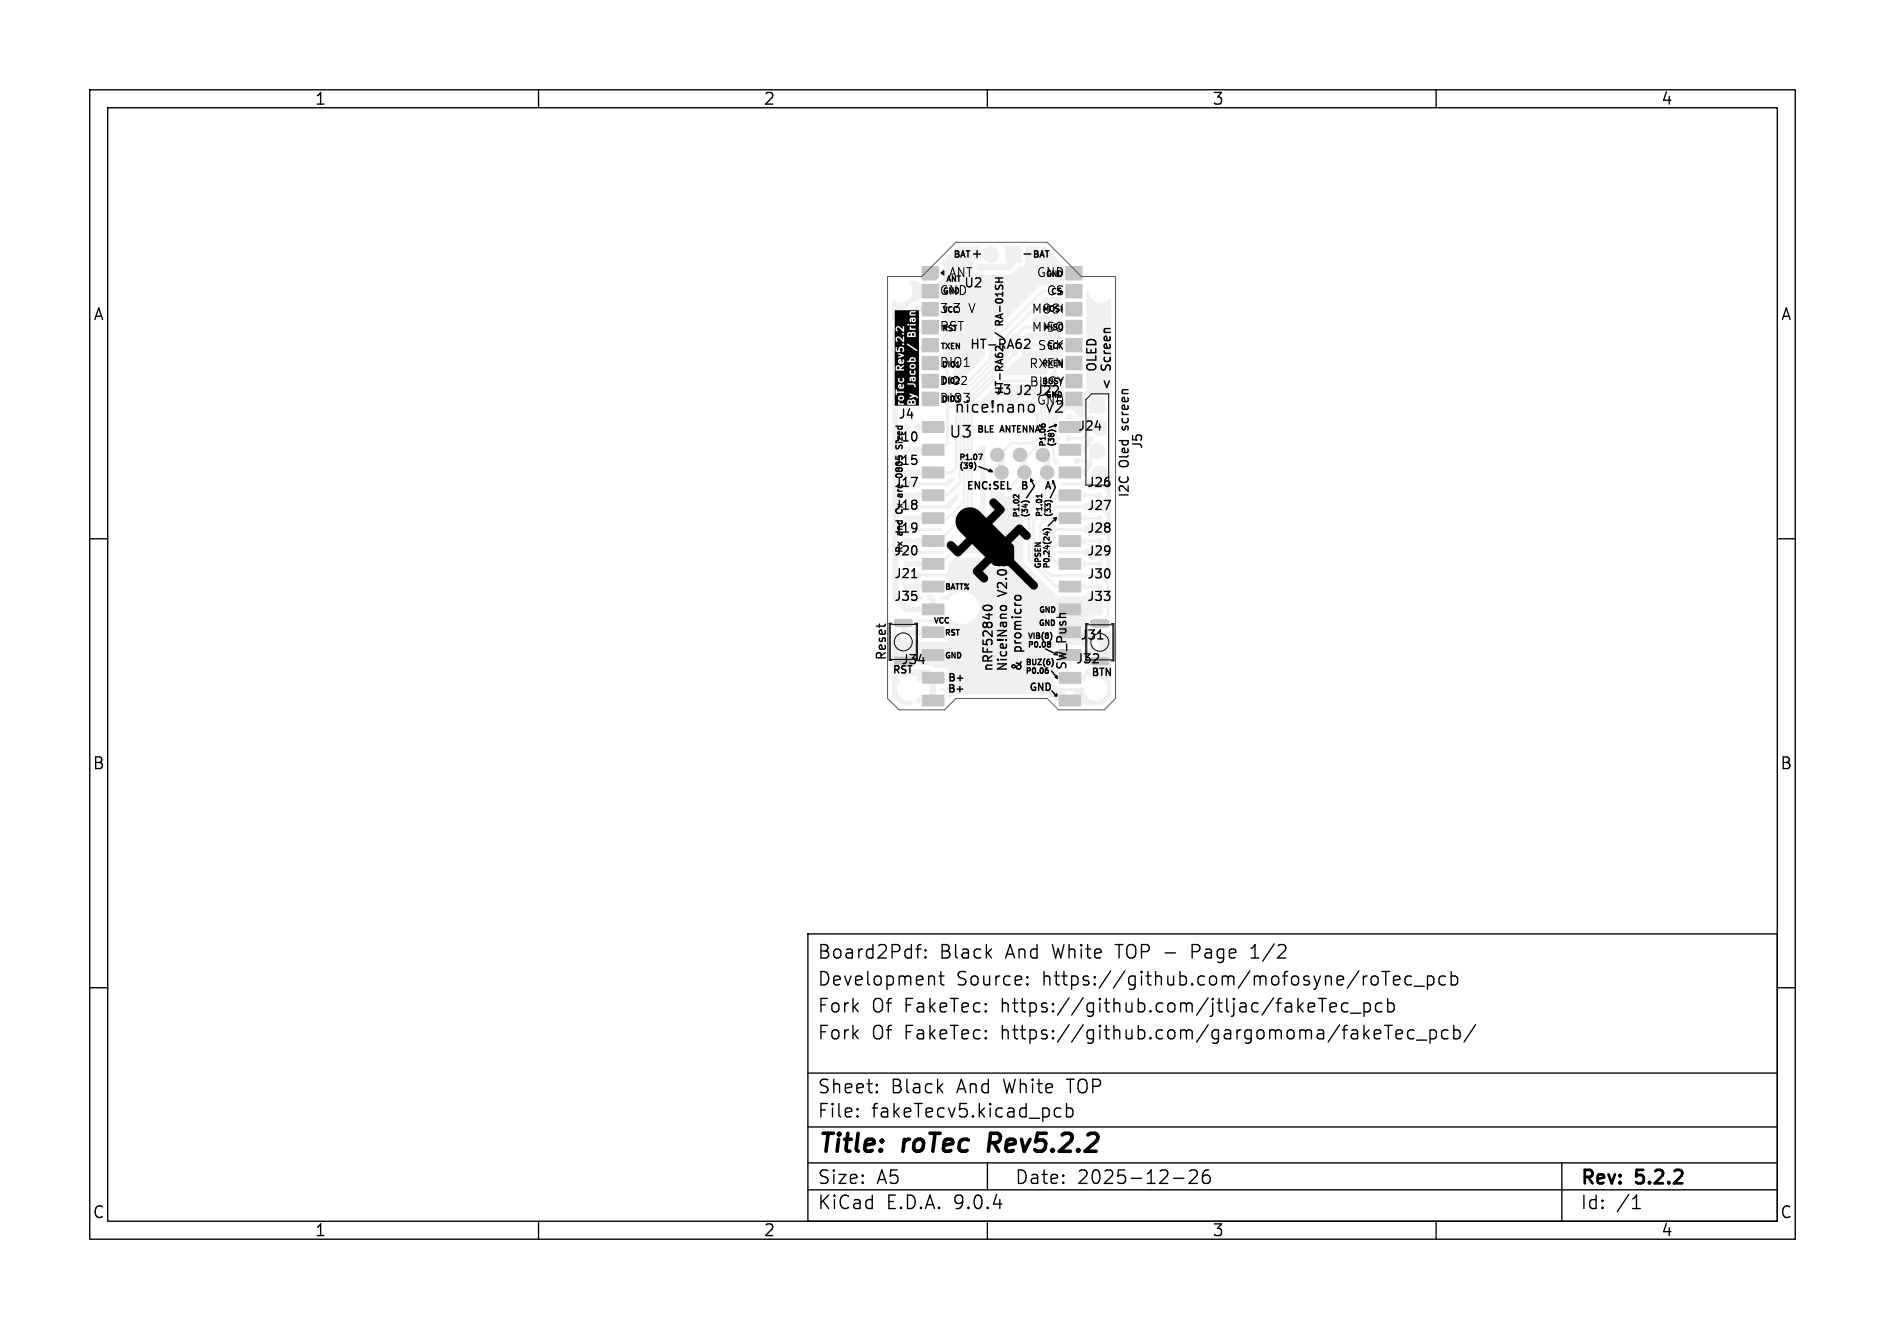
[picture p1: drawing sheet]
<svg xmlns="http://www.w3.org/2000/svg" width="210mm" height="148mm" viewBox="0 0 210 148" stroke-linecap="round" stroke-linejoin="round" font-family="sans-serif">
<g fill="none" stroke="#f0f0f0" stroke-width=".35">
<path d="M102.3 47.3v.5M102.3 49.9v.4M102.3 52.4v.4M102.3 54.9v.5M102.3 57.5v.4M120.8 49.9v.4M120.8 52.4v.4M120.8 54.9v.5M120.8 57.5v.4M102.3 77.8v.4M102.3 60v.5M102.3 62.6v.4"/>
<path d="M102.3 65.1v.4M102.3 67.6v.5M102.3 70.2v.4M102.3 75.3v.4M120.8 60v.5M120.8 62.6v.4M120.8 65.1v.4M120.8 67.6v.5M120.8 75.3v.4M120.8 77.8v.4"/>
</g>
<g fill="#f0f0f0" stroke="#f0f0f0" stroke-width=".11">
<path d="M120.3 77.9h.5v.3h-.5z"/>
<path d="M118 77.4h2.4v1.2h-2.4z"/>
<path d="M120.3 75.3h.5v.3h-.5z"/>
<path d="M118 74.9h2.4v1.2h-2.4z"/>
<path d="M118 72.3h2.4v1.2h-2.4z"/>
<path d="M118 69.8h2.4v1.2h-2.4z"/>
<path d="M120.3 67.7h.5v.3h-.5z"/>
<path d="M118 67.3h2.4v1.2h-2.4z"/>
<path d="M120.3 65.2h.5v.3h-.5z"/>
<path d="M118 64.7h2.4v1.2h-2.4z"/>
<path d="M120.3 62.6h.5v.3h-.5z"/>
<path d="M118 62.2h2.4v1.2h-2.4z"/>
<path d="M120.3 60.1h.5v.3h-.5z"/>
<path d="M118 59.6h2.4v1.2h-2.4z"/>
<path d="M120.3 57.6h.5v.3h-.5z"/>
<path d="M118 57.1h2.4v1.2h-2.4z"/>
<path d="M120.3 55h.5v.3h-.5z"/>
<path d="M118 54.6h2.4v1.2h-2.4z"/>
<path d="M120.3 52.5h.5v.3h-.5z"/>
<path d="M118 52h2.4v1.2h-2.4z"/>
<path d="M120.3 49.9h.5v.3h-.5z"/>
<path d="M118 49.5h2.4v1.2h-2.4z"/>
<path d="M118 46.9h2.4v1.2h-2.4z"/>
<path d="M102.8 46.9h2.4v1.2h-2.4z"/>
<path d="M102.3 47.4h.5v.3h-.5z"/>
<path d="M102.8 49.5h2.4v1.2h-2.4z"/>
<path d="M102.3 49.9h.5v.3h-.5z"/>
<path d="M102.8 52h2.4v1.2h-2.4z"/>
<path d="M102.3 52.5h.5v.3h-.5z"/>
<path d="M102.8 54.6h2.4v1.2h-2.4z"/>
<path d="M102.3 55h.5v.3h-.5z"/>
<path d="M102.8 57.1h2.4v1.2h-2.4z"/>
<path d="M102.3 57.6h.5v.3h-.5z"/>
<path d="M102.8 59.6h2.4v1.2h-2.4z"/>
<path d="M102.3 60.1h.5v.3h-.5z"/>
<path d="M102.8 62.2h2.4v1.2h-2.4z"/>
<path d="M102.3 62.6h.5v.3h-.5z"/>
<path d="M102.8 64.7h2.4v1.2h-2.4z"/>
<path d="M102.3 65.2h.5v.3h-.5z"/>
<path d="M102.8 67.3h2.4v1.2h-2.4z"/>
<path d="M102.3 67.7h.5v.3h-.5z"/>
<path d="M102.8 69.8h2.4v1.2h-2.4z"/>
<path d="M102.3 70.3h.5v.3h-.5z"/>
<path d="M102.8 72.3h2.4v1.2h-2.4z"/>
<path d="M102.8 74.9h2.4v1.2h-2.4z"/>
<path d="M102.3 75.3h.5v.3h-.5z"/>
<path d="M102.8 77.4h2.4v1.2h-2.4z"/>
<path d="M102.3 77.9h.5v.3h-.5z"/>
<path d="M102.7 29.7h1.8v1.2l-.3 .3h-1.5z"/>
<path d="M102.7 31.7h1.8v1.5h-1.8z"/>
<path d="M102.7 33.7h1.8v1.5h-1.8z"/>
<path d="M102.7 35.7h1.8v1.5h-1.8z"/>
<path d="M102.7 37.7h1.8v1.5h-1.8z"/>
<path d="M102.7 39.7h1.8v1.5h-1.8z"/>
<path d="M102.7 41.7h1.8v1.5h-1.8z"/>
<path d="M102.7 43.7h1.8v1.5h-1.8z"/>
<path d="M118.7 43.7h1.8v1.5h-1.8z"/>
<path d="M118.7 41.7h1.8v1.5h-1.8z"/>
<path d="M118.7 39.7h1.8v1.5h-1.8z"/>
<path d="M118.7 37.7h1.8v1.5h-1.8z"/>
<path d="M118.7 35.7h1.8v1.5h-1.8z"/>
<path d="M118.7 33.7h1.8v1.5h-1.8z"/>
<path d="M118.7 31.7h1.8v1.5h-1.8z"/>
<path d="M118.7 29.7h1.8v1.5h-1.8z"/>
<path d="M121.4 44.3h1.7v1.7h-1.7z"/>
<path d="M99.7 73.2h1.8l.1 .2v.5l-.2 .1h-1.6l-.2-.2z"/>
<path d="M99.7 69h1.8l.1 .2v.5l-.2 .1h-1.6l-.2-.2z"/>
<path d="M121.6 73.3l1.8-.1 .1 .2v.5l-.2 .1h-1.6l-.2-.2z"/>
<path d="M121.6 69.1l1.8-.1 .1 .2v.5l-.2 .1h-1.6l-.2-.2z"/>
<path d="M112 27.5h1.7v1.7h-1.7z"/>
<circle cx="119.2" cy="78" r=".6"/>
<circle cx="104" cy="78" r=".6"/>
<circle cx="116.7" cy="52.6" r=".75"/>
<circle cx="116.2" cy="50.7" r=".75"/>
<circle cx="114.1" cy="52.6" r=".75"/>
<circle cx="113.6" cy="50.7" r=".75"/>
<circle cx="111.6" cy="52.6" r=".75"/>
<circle cx="111.1" cy="50.7" r=".75"/>
<circle cx="121.5" cy="46.6" r=".3"/>
<circle cx="121.5" cy="51.7" r=".3"/>
<circle cx="101" cy="47.6" r=".3"/>
<circle cx="122.6" cy="47.7" r=".85"/>
<circle cx="122.3" cy="50.2" r=".85"/>
<circle cx="122.6" cy="52.8" r=".85"/>
<circle cx="101.8" cy="74.9" r=".3"/>
<circle cx="101" cy="60.3" r=".3"/>
<circle cx="122.5" cy="55.2" r=".3"/>
<circle cx="110.4" cy="28.4" r=".85"/>
<circle cx="101" cy="70.4" r=".3"/>
<circle cx="122.5" cy="60.3" r=".3"/>
<circle cx="101" cy="57.7" r=".3"/>
<circle cx="121.5" cy="48.9" r=".3"/>
<circle cx="122.5" cy="62.8" r=".3"/>
<circle cx="101" cy="62.8" r=".3"/>
<circle cx="101" cy="55.2" r=".3"/>
<circle cx="101" cy="50.1" r=".3"/>
<circle cx="122.5" cy="57.7" r=".3"/>
<circle cx="121.2" cy="74.8" r=".3"/>
<circle cx="122.5" cy="65.4" r=".3"/>
<circle cx="101" cy="65.3" r=".3"/>
<circle cx="121.7" cy="72.1" r=".3"/>
<circle cx="101" cy="67.9" r=".3"/>
<circle cx="122.5" cy="67.9" r=".3"/>
<circle cx="101" cy="52.7" r=".3"/>
<circle cx="117.4" cy="41.7" r=".3"/>
<circle cx="117.6" cy="51.4" r=".3"/>
<circle cx="122" cy="34.3" r=".3"/>
<circle cx="122.9" cy="34.3" r=".3"/>
<circle cx="108.9" cy="33.2" r=".3"/>
<circle cx="108" cy="33.2" r=".3"/>
<circle cx="106" cy="39.6" r=".3"/>
<circle cx="102" cy="64.1" r=".3"/>
<circle cx="111.8" cy="76.9" r=".3"/>
<circle cx="116.8" cy="37.4" r=".3"/>
<circle cx="101.2" cy="71.8" r=".3"/>
<circle cx="117.1" cy="35.4" r=".3"/>
<circle cx="109.9" cy="76.9" r=".3"/>
<circle cx="106.6" cy="74.6" r=".3"/>
<circle cx="101.2" cy="72.7" r=".3"/>
<circle cx="113.5" cy="76.9" r=".3"/>
<circle cx="107" cy="39.6" r=".3"/>
<circle cx="102" cy="66.6" r=".3"/>
<circle cx="117.4" cy="33.4" r=".3"/>
<circle cx="122.9" cy="72.2" r=".3"/>
<circle cx="107" cy="38.6" r=".3"/>
<circle cx="114.2" cy="64.7" r=".3"/>
<circle cx="114.3" cy="74.8" r=".3"/>
<circle cx="111" cy="58.1" r=".3"/>
<circle cx="122.1" cy="43.2" r=".3"/>
<circle cx="109.2" cy="29.8" r=".4"/>
<circle cx="112.2" cy="37.8" r=".3"/>
<circle cx="113" cy="37.6" r=".3"/>
<circle cx="113" cy="39.3" r=".3"/>
<circle cx="110.7" cy="62.3" r=".3"/>
<circle cx="107.3" cy="61.3" r=".3"/>
<circle cx="109.5" cy="49.9" r=".3"/>
<circle cx="119.1" cy="48.8" r=".3"/>
<circle cx="103.6" cy="66.5" r=".3"/>
<circle cx="120" cy="51.3" r=".3"/>
<circle cx="117.2" cy="69.1" r=".3"/>
<circle cx="117.4" cy="54.1" r=".3"/>
<circle cx="117.3" cy="73.9" r=".3"/>
<circle cx="121.2" cy="49.4" r=".3"/>
<circle cx="114.9" cy="54.4" r=".3"/>
<circle cx="119.2" cy="46.4" r=".3"/>
</g>
<path d="M111.6 51v1.2M114.1 51v1.2M116.6 51v1.2" fill="none" stroke="#f0f0f0" stroke-width=".8"/>
<g fill="none" stroke="#f0f0f0" stroke-width=".3">
<path d="M103.1 34.4h.5M103.6 36.4h-.6l-2 1.9v7.9l1.3 1.3M103.6 38.4h-.6l-.9 .9v2l1.1 1.1h.4M110.4 38.9v1.1l-3.9 3.8M110.8 38.4h8.8M111.4 39.6l-4.4 4.5M112.2 39.5l-4.8 4.8v11.6l-1.8 1.8h-1.6M112.7 39.7h.1M113 39.3l-5.2 5.2M119.4 30.6h.1M119.6 34.4h-4.5l-2.9 3M119.6 36.4h-5.5l-1.1 1.2"/>
<path d="M119.6 32.4h-3.5l-4.7 4.8M101.2 57.7h.1M101.2 55.2h.1M103.6 40.4h1M104 47.5l-3 .1M104 47.5v.1M105.5 41.4v8l-.6 .7h-1.3M106.5 44.2v7.8l-.6 .6h-1.9v-.2M107 44.5v9.2l-1.5 1.5h-1.5M107.8 44.6v12.5l-3.1 3.1h-.7M107.8 56.1h.1M110.4 42h.1"/>
<path d="M111 58.1l1.6 1.6v11.7M111.6 52.6v.7l-.5 .5M112.5 45.6h2.5l.6 .6v2.6l-.5 .6h-2.4l-1.1 1.1v1.1M114.1 44.9h1.5M114.1 52.6l-1.7 1.8M116 45.3v3.9l-1.9 1.9v.5M116.5 45.3v5.1l-.3 .3M116.7 52.6l-1.8 1.8M116.9 45.8v3.7l.5 .5v1.2l.2 .2M117.4 54.1l-2.7 2.8v5.4l3 3 4.8 .1M117.4 41.2v.5M119.2 46.4v1.1"/>
<path d="M119.2 55.2h.1M119.6 40.4h-1.4M119.6 42.4h-9.1l-2.2 2.3v14.6l-3.5 3.5h-.8M119.9 44l1.1 1.1h1.3M120 51.3h1.1l.4 .4M120.9 50.1h-1.7l-.3 .3M121.5 46.6v.3M121.5 48.9l-.3 .2v.3l-.4 .4v.3M121.7 47.7l-1.1 1.1h-1.5M122.3 50.2l-.8 .8v1l-.7 .6M122.5 55.2h-4.7l-2.6 2.6v4.4l1.9 1.9h5.6M122.5 57.7h-5.9l-.7 .8v3.3"/>
<path d="M100.7 65l.3 .3M103.7 65.3l.3-.3v.3M104 70.4l-.5 .5M104.1 77.9l-.1 .1M112.3 72.1l6 5.9h.9M114.3 69.1l-3.9 3.8h-6.4M117.2 69.1v3.2l.6 .6M117.3 73.9v.8l.7 .8h1.2l.5-.5M117.3 62.2l.6 .6h4.6M119.2 60.2l3.3 .1M119.2 62.8h.1M119.3 60.2l-.1 .1h-1.1l-.6 .5"/>
<path d="M119.4 67.9h.1M121.2 74.8l-.4 .4v.3M121.7 72.1l-.8 .8M122.4 66.8h-6l-2.1 2.1M122.5 67.9h-3.3v1.3M122.5 73.6v.7M123.5 64.9v3.6l-1 .9 .1 .1"/>
</g>
<g fill="none" stroke="#f0f0f0" stroke-width=".6">
<path d="M109.5 49.9v11.3l1.2 1.1M111.6 43.2h6.1l.6 .5M118.7 44.4h.9M119.6 44.4l.7 .7M119.6 44.4l-2.1 2.2v2.5M119.9 45.1h2.4M100.6 69.4v.6l.4 .4h3M101 65.3h3M101 67.9h.1M101.3 62.8h.1M101.3 62.8h2.7M101.4 65.3h.1"/>
<path d="M103.6 66.5l.4 .4v1h-3M109.6 61.3h-2.3"/>
</g>
<path d="M103.6 34.4h-1.6l-2.3 2.3v29.9l1.3 1.3M112.9 28.4v.8l-.6 .6h-3.1M101.8 74.9h1.6l.6 .6M104 75.5v2.5M104 75.5h.1" fill="none" stroke="#f0f0f0" stroke-width=".7"/>
<path d="M101.2 55.2h2.8M101.2 57.7h.1M101.3 57.7h2.7M104 50.1h-2.7M104 52.6h-2.6l-.1 .1M101.3 60.2h2.7M101.3 60.2v.1" fill="none" stroke="#f0f0f0" stroke-width=".5"/>
<g fill="#f0f0f0">
<path d="M110.3 54.7l.2-.1a.87 .87 0 0 0 1.1 .2 .86 .86 0 0 0 .9 .4 .86 .86 0 0 0 .7-.7l.6-.6h.3l.1 .1a.85 .85 0 0 0 0 .9 .85 .85 0 0 0 1 .3v.2l-1.1 1-.1 .4v5.6l.1 .2 3.1 3.2 .3 .2 .3 .4h2.7l.9-.4h.6l.8 .2v2.1l-.3 .2h-.9l-.4 .3a1.13 1.13 0 0 0-.2 .9l.2 .4 .4 .2h2.1l.1 .1v7.1l-1 1.1h-2.4l-.2-.2a1.1 1.1 0 0 0-.1-1l-.5 .6-.2-.3-.2-.1 .6-.5a1.1 1.1 0 0 0-1.2 0l.6 .5-.2 .1-.2 .3-.5-.6-.2 .4v.5l-.1 .1-1-1-.3-.1h-10.3l-.2 .1-.4 .3-.1-.1a.58 .58 0 0 0-.8-.7l-.1-.1v-.2l.6-.1 .3-.3v-1.4l-.3-.4h-1.3l-.6-.4h-2.5a.92 .92 0 0 0-1.1 .6 .92 .92 0 0 0 .4 1.1v.1a1.32 1.32 0 0 0-.2 1.6 1.32 1.32 0 0 0 1.5 .6l.1 .1-.1 .4-1.2 .1-1-1v-7.3l.1-.1 .4 .1 .6 .7 .3 .2h1.1l.8 .3h2.6l.2-.1 .2-.3v-1.3l-.2-.4-.3-.1h-2.5l-.4 .2-.2-.1v-.6h.1l.5 .2h2.5l.5-.3a1.86 1.86 0 0 0 2.8 .3h7.9l.1 .6v2.8l.1 .2 .4 .4-.1 .1a.83 .83 0 0 0-.3 1.3 .88 .88 0 0 0 .2 .8l.7 .7a.53 .53 0 0 0 .5 .7h2.7a1.32 1.32 0 0 0 1.3 1.4 1.32 1.32 0 0 0 1.4-1.3 1.32 1.32 0 0 0-1.4-1.3l-.1-.1a.83 .83 0 0 0 0-.9 .83 .83 0 0 0-.8-.4v-.2l.8-.9a.81 .81 0 0 0 .4-1.3 .81 .81 0 0 0-1.4 .4h-.1l-.3-.2h-2.6l-.1-2.2a.81 .81 0 0 0-.3-1.2 .81 .81 0 0 0-1.1 .6h-7.9l.1-.1a1.81 1.81 0 0 0-.3-2.7 1.81 1.81 0 0 0-2.7 .7l-.3-.1h-.5l-.1-.2 .1-.2h.6l.3-.4v-1.4l-.3-.3-2.7-.1-.8 .3h-.3h-.1v-.4l-.2-.4 .2-.1h.4l.8 .3h2.6l.3-.3 .1-.8 .9-.9 .2 .1a.83 .83 0 0 0 .7 .1h1.8l.8 .8a.83 .83 0 0 0 1.3-.1 .83 .83 0 0 0-.4-1.2l-.7-.8z"/>
<path d="M100.7 66.1h1.2l.9 .3v.3l-.5 .3-.8 .1-.8-.8z"/>
<path d="M118.2 53.7h2.3l.8-.3a1.46 1.46 0 0 0 2.3 .2l.2 .1v10.4h-.2l-.6-.7a.83 .83 0 0 0 .1-1.1 .83 .83 0 0 0-1.1-.2h-.6l-.9-.4h-2.6a.17 .17 0 0 1-.1-.2 .17 .17 0 0 1 .2-.2h2.5l.9-.4h.6a.82 .82 0 0 0 1.1-.1 .82 .82 0 0 0 0-1.1 .82 .82 0 0 0-1.1-.1h-.6l-.9-.5h-2.5a.6 .6 0 0 0-.5 .8l-.2 .2h-.7v-.1v-1.3l.3-.3h.6a.59 .59 0 0 0 .5 .4h2.5l.9-.4h.6a.82 .82 0 0 0 1.1-.1 .82 .82 0 0 0 0-1.1 .82 .82 0 0 0-1.1-.1h-.6l-.2-.2-.7-.3h-2.5l-.4 .1-.2 .4-.3-.1-.1-.1 .7-.7 2.8 .1 .9-.5h.6a.82 .82 0 0 0 1.1-.1 .82 .82 0 0 0 0-1.1 .82 .82 0 0 0-1.1-.1h-.6l-.9-.4h-2.2l-.1-.1z"/>
<path d="M100.6 61.1l1.3-.1 .8 .3h2.3l.1 .2-.1 .2h-2.3l-.8 .3h-1.2l-.1-.1z"/>
<path d="M100.6 58.5h1.3l.8 .3h2.2l.1 .1-.2 .2h-2.1l-.8 .4h-1.2l-.1-.1z"/>
<path d="M100.6 56l1.3-.1 .8 .4h2.5a.51 .51 0 0 0 .5-.4l.8-.8h.2v.5l-1.1 1.1-.4-.1h-2.5l-.8 .4-1.2-.1-.1-.1z"/>
<path d="M100.6 53.5l1.3-.1 .8 .3h2.5l.3-.1 .2-.3h.3a.18 .18 0 0 1 .2 0 .18 .18 0 0 1 .1 .2l-.7 .7-.4-.1h-2.5l-.8 .3h-1.3z"/>
<path d="M117.6 48.6l.6 .1v.2l-.6 .2z"/>
<path d="M121.1 32.4h.1a1.37 1.37 0 0 0 1 1.2 1.37 1.37 0 0 0 1.4-.4l.2 .2v10.7a.35 .35 0 0 1-.5-.3h-.8v.9l-.2-.1-.3 .1v-.9h-.7l-.3 .1-.1 .3v.7h.9v.2v.3h-.9v.6l-.2 .4h-.7a.84 .84 0 0 0-.8-.8 .84 .84 0 0 0-.9 .8l-.6 .1-.2-.1 .1-.4 .5-.6v-.8a.82 .82 0 0 0-.4-1.2 .82 .82 0 0 0-1.1 .7l-.2 .1a.33 .33 0 0 1-.6 .1h-1.2a.85 .85 0 0 0-1.3 .6h-.4l-.3-.2a.82 .82 0 0 0-1.1-.6 .82 .82 0 0 0-.4 1.2l-.1 .1h-2l-.1-.1v-.3l1.9-1.9h7.3l.1 .1a.52 .52 0 0 0 .5 .5h2l.2-.2 .1-.2v-9.9z"/>
<path d="M101.3 31.3h.9l.4 .4h1.7a.88 .88 0 0 0 .6-.5l.1-.3v-1.3l-.1-.3 1.8-1.8h2.4l.1 .1a1.87 1.87 0 0 0-.2 1.3 .91 .91 0 0 0-.7 1.1 .91 .91 0 0 0 1.2 .6h3l.3-.2 .7-.7a.66 .66 0 0 0 .8-.4v-1.7v-.1h2.2l3.5 3.5-.1 .2h-1.2a.68 .68 0 0 0-.5 .6h-2.1l-.4 .1-4.8 4.8-.2 .6-.1 .5-.7 .7-.2 .2v1l-3.3 3.4-.2-.2v-1.6l-.1-.2-1.1-1.2v-6.5l-.4-.2h-2.1l-.3 .4h-.4l-.3 .2-2 1.9-.1-.1v-2.1l.1-.1a1.4 1.4 0 0 0 2.1-.7 1.83 1.83 0 0 0-.3-1.3z"/>
<path d="M113.9 39.1h4.3a.5 .5 0 0 1-.1 .7l-.3 .1-.9 .9-.3 1h-4.9v-.2l1.4-1.5a.95 .95 0 0 0 .8-1z"/>
<path d="M113.9 37.6l.6-.5h3.6h.1l.1 .3-.1 .3-.1 .1h-4.1l-.1-.1z"/>
<path d="M114.9 35.6l.5-.5h2.8a.52 .52 0 0 1-.1 .7h-3.1l-.1-.1z"/>
<path d="M115.9 33.6l.6-.5h1.6h.1l.1 .3-.1 .3-.1 .1h-2.1l-.1-.1z"/>
</g>
<g fill="#c4c4c4" stroke="#c4c4c4" stroke-width=".11">
<path d="M118 77.4h2.4v1.2h-2.4z"/>
<path d="M118 74.9h2.4v1.2h-2.4z"/>
<path d="M118 72.3h2.4v1.2h-2.4z"/>
<path d="M118 69.8h2.4v1.2h-2.4z"/>
<path d="M118 67.3h2.4v1.2h-2.4z"/>
<path d="M118 64.7h2.4v1.2h-2.4z"/>
<path d="M118 62.2h2.4v1.2h-2.4z"/>
<path d="M118 59.6h2.4v1.2h-2.4z"/>
<path d="M118 57.1h2.4v1.2h-2.4z"/>
<path d="M118 54.6h2.4v1.2h-2.4z"/>
<path d="M118 52h2.4v1.2h-2.4z"/>
<path d="M118 49.5h2.4v1.2h-2.4z"/>
<path d="M118 46.9h2.4v1.2h-2.4z"/>
<path d="M102.8 46.9h2.4v1.2h-2.4z"/>
<path d="M102.8 49.5h2.4v1.2h-2.4z"/>
<path d="M102.8 52h2.4v1.2h-2.4z"/>
<path d="M102.8 54.6h2.4v1.2h-2.4z"/>
<path d="M102.8 57.1h2.4v1.2h-2.4z"/>
<path d="M102.8 59.6h2.4v1.2h-2.4z"/>
<path d="M102.8 62.2h2.4v1.2h-2.4z"/>
<path d="M102.8 64.7h2.4v1.2h-2.4z"/>
<path d="M102.8 67.3h2.4v1.2h-2.4z"/>
<path d="M102.8 69.8h2.4v1.2h-2.4z"/>
<path d="M102.8 72.3h2.4v1.2h-2.4z"/>
<path d="M102.8 74.9h2.4v1.2h-2.4z"/>
<path d="M102.8 77.4h2.4v1.2h-2.4z"/>
<path d="M102.7 29.7h1.8v1.2l-.3 .3h-1.5z"/>
<path d="M102.7 31.7h1.8v1.5h-1.8z"/>
<path d="M102.7 33.7h1.8v1.5h-1.8z"/>
<path d="M102.7 35.7h1.8v1.5h-1.8z"/>
<path d="M102.7 37.7h1.8v1.5h-1.8z"/>
<path d="M102.7 39.7h1.8v1.5h-1.8z"/>
<path d="M102.7 41.7h1.8v1.5h-1.8z"/>
<path d="M102.7 43.7h1.8v1.5h-1.8z"/>
<path d="M118.7 43.7h1.8v1.5h-1.8z"/>
<path d="M118.7 41.7h1.8v1.5h-1.8z"/>
<path d="M118.7 39.7h1.8v1.5h-1.8z"/>
<path d="M118.7 37.7h1.8v1.5h-1.8z"/>
<path d="M118.7 35.7h1.8v1.5h-1.8z"/>
<path d="M118.7 33.7h1.8v1.5h-1.8z"/>
<path d="M118.7 31.7h1.8v1.5h-1.8z"/>
<path d="M118.7 29.7h1.8v1.5h-1.8z"/>
<path d="M99.7 73.2h1.8l.1 .2v.5l-.2 .1h-1.6l-.2-.2z"/>
<path d="M99.7 69h1.8l.1 .2v.5l-.2 .1h-1.6l-.2-.2z"/>
<path d="M121.6 73.3l1.8-.1 .1 .2v.5l-.2 .1h-1.6l-.2-.2z"/>
<path d="M121.6 69.1l1.8-.1 .1 .2v.5l-.2 .1h-1.6l-.2-.2z"/>
<circle cx="116.7" cy="52.6" r=".75"/>
<circle cx="116.2" cy="50.7" r=".75"/>
<circle cx="114.1" cy="52.6" r=".75"/>
<circle cx="113.6" cy="50.7" r=".75"/>
<circle cx="111.6" cy="52.6" r=".75"/>
<circle cx="111.1" cy="50.7" r=".75"/>
</g>
<g fill="none" stroke="#000" stroke-width=".16">
<path d="M110.9 35.9v.3h.8M111.3 35.9v.3M114.1 28.3h.8M109 52l1.5 .5M110.1 52.5h.4M110.3 52.3l.2 .2M114.8 53.4l.4 .8-.8 1.2M114.8 53.4l.3 .2M114.8 53.4v.2M117.4 53.7l-.1-.2 .3 .8-.6 1.1M117.5 47.3h.2M117.6 58l.1-.3-.9 .9"/>
<path d="M117.7 47.3l-.8 .3M117.7 47.3l-.1 .2M109.7 67.9l-.2-.2a.53 .53 0 0 1 .5-.3 .53 .53 0 0 1 .5 .3l-.2 .2M111.6 67.9l-.1-.3 .2-.1h.2l.2 .1v.2l-.1 .1M113.1 66.7v-.2l.2-.2 .3 .1 .1 .1v.2M116.5 72.3l1.3 .6h-.4M117.1 74.7l.7 .8M117.2 76.9l.5 .6M117.5 77.5h.2M117.5 75.4l.3 .1M117.7 77.3v.2M117.7 75.2l.1 .3"/>
</g>
<g fill="#000">
<path d="M101.2 37.2h.2v.2h-.2zM101.5 40l.3-.1 .1 .2-.4 .1zM101.6 37.1h.2l.1 .3h-.3zM101.7 35.5h.2l-.1 .2h-.1zM100 40.8l.2 .1v.2h-.3zM100.2 42.9l.1 .2h-.1zM100.2 40.1l.1 .3-.1-.1zM100.2 44.3l.3-.1 .1 .2-.3 .1zM101.2 44.7h.2v.2h-.2zM101.6 44.7h.2l.1 .2h-.3zM101.5 40.7h.3l.1 .1-.3 .1zM101.7 42.1h.2l-.1 .2h-.1z"/>
<path d="M99.7 34.5h2.7v10.7h-2.7v-.4h.3l.1 .3 .6-.1v-.1h-.5v-.2h.9v.4h.8l.1-.1v-.3l-.2-.2-.3 .1-.2-.1-.2 .2h-1l-.1 .1h-.3v-.5h.3l.1 .2 .2 .1h.2l.2-.2v-.2l-.2-.2-.3 .1-.2 .2h-.3v-.9h.1v.6l.1-.1h1.4l.4 .2-.3 .1v.2l.5-.2 .3 .2 .1-.1-.1-.2-.8-.3-.1 .1h-1.4v-.1l.8-.1-.8-.1v-.2h-.2v-.5h.3l.1 .3 .1 .1h.4l.1-.2v-.3l-.2 .1 .1 .2h-.1l-.2-.3h-.2l-.1 .1h-.3v-.2h1.4v.1l.7 .1 .1 .2h.1v-.3l-.3-.1h-2v-.5h.3l.1 .3 .2 .1 .4-.1v-.4h.6l.1 .4 .1-.1 .1-.3v.2l.1 .2 .3-.1v-.1v-.3h-.1h-.4l-.2 .1h-.6h-.1v.3h-.1h-.3v-.3l-.2 .1h-.3v-.8h1.6l.1 .3 .2 .1 .3-.1 .1-.2-.1-.3-.1 .1 .1 .2-.1 .1h-.3v-.4l-.2 .2h-1.6v-.5h.1v.4h.9v-.2h-.3v-.1l.3-.3h.6l.1 .3 .2 .1 .3-.1 .1-.1-.1-.3-.3-.1-.3 .2h-.6l-.4 .2-.1-.2h-.2l-.3 .2v-.7h.3l.1 .2 .1 .1h.5v-.3h.4v.1h.8l.1-.1v-.3l-.2-.1h-.4l-.1 .4h-.2h-.4l-.1-.2-.1 .4-.2-.4h-.2l-.1 .2h-.3v-.8h.3l.4 .2-.3 .1v.2l.6-.3-.6-.3-.4 .1v-.7h.1v.5h.5l-.1-.3 .1-.1 .3 .1-.1 .3h.1l.1-.2-.1-.3-.3-.1-.2 .1v.3h-.2v-.3h-.2v-.3h.8l.1 .1 .1-.2h.3l1.1 .8 .1-.1-1.1-.7h-.4l-.1-.1-.1 .2h-.8v-.7h.1v.2l.1 .2 .1-.1-.1-.3 .1-.1h.2l.4 .5 .1-.1v-.5h-.1v.3l-.5-.3h-.2l-.2 .2v-.5h.8l.1 .1 .1-.1h.4v.3h.8h.1v-.4l-.2-.2-.3 .1h-.2l-.2 .2h-.4l-.1-.1-.1 .1h-.8v-.7h.1v.3l.1 .1h.1l-.1-.3 .1-.1 .6 .5 .1-.1v-.5h.6l.1 .3h.6v-.1h-.5l-.1-.2h-.1h-.6l-.1-.1v.4l-.5-.4-.2 .1-.2 .1v-.3h1.4l.1 .1 .1-.1h.1h.6l-.1-.1-.6 .1-.1-.2-.1 .2h-1.4v-.6h1.6l.1 .3 .1-.1 .1-.3v.3l.2 .1 .2-.1v-.1v-.3h-.1h-.4l-.2 .2h-1.6v-.8h1.6l.1 .3h.5l.1-.1h-.5v-.1l.5-.1v-.1l-.5-.1-.2 .2h-1.6zM106.9 57a1.58 1.58 0 0 1 2.3 0l.7 .7 .9-.9-.5-.6-.1-.3 .2-.3 .5-.1 .9 1 .1 .3-.1 .3-1.3 1.2 1.5 1.5 1.3-1.3 .2-.1 .4 .1 .8 .9 .1 .4-.2 .3h-.4l-.6-.6-.9 1 .3 .4v1.5l2.5 2.5 .1 .3-.1 .3-.3 .2-.3-.1-2.6-2.6h-1.4l-.5-.3-.9 .9 .5 .6v.4l-.3 .3-.3-.1-.9-.9-.1-.3 .1-.3 1.3-1.3-1.5-1.4-1.3 1.3-.2 .1-.4-.1-.9-1v-.4l.4-.2h.3l.5 .6 1-1-.8-.7a1.58 1.58 0 0 1 0-2.2z"/>
</g>
<g fill="none" stroke="#000" stroke-width=".15">
<path d="M10 10h190v128h-190zM12 12h186v124h-186zM60 10v2M110 10v2M160 10v2M114.2 37.8h.3l.2 .1v.2l-.6 .7h.6M99.8 52.9a.44 .44 0 0 1 .7 0M99.9 52.5h.1M100.2 52.5h.2M100.2 55v.3M100.5 55v.3M100.5 55h-.4l-.1 .3"/>
<path d="M108.7 51.7v.4l-.2 .3M109 50.6h.4l-.2 .6M113.5 55.1v.4l-.4-.4-.2 .1v.2M114 55.8h.4l.3 .2M115.1 45.1a.34 .34 0 0 0-.5 .2v.3a.34 .34 0 0 0 .3 .3 .34 .34 0 0 0 .3-.3v-.3M115.8 47.3v.1M116.1 55.1v.3M116.1 55.2h-.6l.1 .1M116.1 47.4l.1-.2h.2v.2M116.2 59a.69 .69 0 0 1 .9 0M116.5 59.3h.4M116.6 55.8h.4l.3 .1"/>
<path d="M116.7 59.2v.4l-.4-.2M117 47.9h.4l.2 .2M10 60h2M98 69.5v.4M98.6 69.5v.1M101.6 64.3h.5M116.3 70.4l-.1 .1M116.4 73.3l-.1 .1M116.8 74.7v.2l-.2 .1M117 70.4a.7 .7 0 0 1 0 .9M117 71.8v.2l-.2 .1M117.2 73.3a.69 .69 0 0 1 0 .9"/>
<path d="M122.3 71.2h.6M198 60h2M10 110h2M90 104h108v32h-108zM90 119.5h108M102 105.7h.6M102.6 105.2l-.3 .1-.1 .1v1.3M103.1 106.5l.1 .1-.1 .1M103.1 106.5l-.1 .1 .1 .1M103.1 105.8v.1M103.1 106.5v.2M103.1 105.8h.1l-.1 .1"/>
<path d="M103.1 105.8h-.1l.1 .1M103.9 108.7l.2 .2v.8M104.6 108.7h.6M104.8 108.2v1.3l.1 .1 .3 .1M114.5 109.5v.1v.1M114.5 109.5l-.1 .1 .1 .1M114.5 108.8v.1M114.5 109.5v.2M114.5 108.8h-.1l.1 .1M139.4 106.7h.8M139.7 105.4l-.3 .2M146 111.7l.4 .1 .1 .2-.8 .2"/>
<path d="M146.4 112.6l-.4 .1M146.9 111.2h.8M147.3 111.2v1.5M148.2 112.2l.7-.2-.1-.2-.4-.1-.2 .2v.7l.2 .1 .4-.1M150.2 111.8l-.5-.1-.2 .3v.4l.1 .2 .1 .1 .5-.1M150.5 112.8h1.1M152 111.8l.4-.1 .3 .3v.4l-.2 .2-.1 .1-.4-.1M152 111.7v1.5M153.2 108.7l.3 .3v.4l-.3 .3M153.7 114.8l.1 .2-.7 .2M154 111.8l-.5-.1-.3 .3v.4l.2 .2 .1 .1 .5-.1M154 108.2h.8"/>
<path d="M154.2 114.2h.9M154.4 108.2v1.5M154.6 111.8l.4-.1 .3 .3v.4l-.1 .2-.2 .1-.4-.1M154.6 111.2v1.5M154.7 114.2v1.5M155.2 109.2l.8-.2-.1-.2-.4-.1-.3 .2 .1 .7 .2 .1 .4-.1M155.5 115.2l.7-.2v-.2l-.5-.1-.2 .2 .1 .7 .1 .1 .5-.1M157.2 108.8l-.4-.1-.3 .3v.4l.2 .2 .1 .1 .4-.1M157.5 114.8l-.4-.1-.3 .3v.4l.2 .2 .1 .1 .4-.1M157.5 109.8h1.2M157.8 115.8h1.2M159 108.8l.5-.1 .2 .3v.4l-.1 .2-.1 .1-.5-.1"/>
<path d="M159 108.7v1.5M159.3 114.8l.4-.1 .3 .3v.4l-.1 .2-.2 .1-.4-.1M159.3 114.7v1.5M161 108.8l-.4-.1-.3 .3v.4l.2 .2 .1 .1 .4-.1M161.3 114.8l-.4-.1-.3 .3v.4l.1 .2 .2 .1 .4-.1M161.7 108.8l.4-.1 .3 .3v.4l-.2 .2-.1 .1-.4-.1M161.7 108.2v1.5M162 114.8l.4-.1 .3 .3v.4l-.2 .2-.1 .1-.4-.1M162 114.2v1.5M164.4 114.1l-1.3 1.9M198 110h2M60 136v2"/>
<path d="M90 132.5h108M90 129.5h108M90 125.5h108M95.5 124.2l.1 .1-.1 .1M95.5 124.2v.1v.1M95.5 123.5v.1M95.5 124.2v.2M95.5 123.5h.1l-.1 .1M97.7 121.5v.1v.1M97.7 121.5l-.1 .1 .1 .1M97.7 120.8v.1M97.7 121.5v.2"/>
<path d="M97.7 120.8h-.1l.1 .1M110 136v2M110 129.5v3M118.2 123.5l-.5-.1-.2 .3v.4l.1 .2 .1 .1 .5-.1M118.8 123.5l.4-.1 .3 .3v.4l-.1 .2-.2 .1-.4-.1M118.8 122.9v1.5M130.7 131.2h1.2M132.5 130.4l.2-.1h.4a.41 .41 0 0 1 .2 .6l-.8 .9h.9M134.7 130.3a.59 .59 0 0 0-.7 .6v.6l.1 .2 .4 .1 .2-.2 .1-.5-.1-.2h-.5l-.2 .2M160 136v2M174 129.5v6.5M181.9 134.6h.8"/>
<path d="M182 133.4l.3-.3v1.5"/>
</g>
<path d="M104.8 30.4l.4-.2v.4z" fill="#000" stroke="#000" stroke-width=".12"/>
<path d="M99.4 69.4h-.3v4.2M101.9 69.4h.3v4.2M121.3 69.5h-.3v4.1M123.8 69.5h.3v4.1h-.3" fill="none" stroke="#000" stroke-width=".12"/>
<path d="M110.4 126.2l-.3 2" fill="none" stroke="#000" stroke-width=".4"/>
<g fill="none" stroke="#000" stroke-width=".11">
<path d="M121 44.5l.6-.6h1.9v10.1h-2.5zM99.2 69.5h2.9v3.9h-2.9zM121.1 69.6h2.9v3.9h-2.9z"/>
<circle cx="100.6" cy="71.5" r="1"/>
<circle cx="122.5" cy="71.5" r="1"/>
</g>
<path d="M98.9 30.8h3.8l3.8-3.8h10.2l3.8 3.8h3.8v47l-1.3 1.3h-5.1l-1.2-1.3h-10.2l-1.3 1.3h-5l-1.3-1.3z" fill="none" stroke="#575757" stroke-width=".11"/>
<g font-size="2.8">
<text x="91" y="128.9">Title:</text>
<text x="100.7" y="128.9">roTec</text>
<text x="111" y="128.9">Rev5.2.2</text>
</g>
<g font-size="2.1">
<text x="91" y="107">Board2Pdf:</text>
<text x="104.7" y="107">Black</text>
<text x="112.1" y="107">And</text>
<text x="117.4" y="107">White</text>
<text x="124.6" y="107">TOP -</text>
<text x="133.3" y="107">Page</text>
<text x="140.1" y="107">1/2</text>
<text x="91" y="113">Fork</text>
<text x="91" y="110">Development</text>
<text x="97.1" y="113">Of</text>
<text x="100.8" y="113">FakeTec:</text>
<text x="106.5" y="110">Source:</text>
<text x="111.7" y="113">https://github.com/jtljac/fakeTec_pcb</text>
<text x="116.2" y="110">https://github.com/mofosyne/roTec_pcb</text>
<text x="91" y="116">Fork</text>
<text x="97.1" y="116">Of</text>
<text x="100.8" y="116">FakeTec:</text>
<text x="111.7" y="116">https://github.com/gargomoma/fakeTec_pcb/</text>
<text x="91" y="124.7">File:</text>
<text x="91" y="122">Sheet:</text>
<text x="97.1" y="124.7">fakeTecv5.kicad_pcb</text>
<text x="99.2" y="122">Black</text>
<text x="106.7" y="122">And</text>
<text x="112" y="122">White</text>
<text x="119.2" y="122">TOP</text>
<text x="91" y="134.9">KiCad</text>
<text x="91" y="132.1">Size:</text>
<text x="97.7" y="132.1">A5</text>
<text x="98.7" y="134.9">E.D.A.</text>
<text x="106.3" y="134.9">9.0.4</text>
<text x="113" y="132.1">Date:</text>
<text x="120" y="132.1">2025-12-26</text>
<text x="176" y="132.3">Rev:</text>
<text x="176" y="134.9">Id:</text>
<text x="180.1" y="134.9">/1</text>
<text x="182.4" y="132.3">5.2.2</text>
</g>
<g font-size="1.8">
<text x="35" y="11.9">1</text>
<text x="85" y="11.9">2</text>
<text x="135" y="11.9">3</text>
<text x="185" y="11.9">4</text>
<text x="10.3" y="35.9">A</text>
<text x="198.4" y="35.9">A</text>
<text x="106.2" y="46.2">nice!nano</text>
<text x="116.5" y="46.2">v2</text>
<text x="105.7" y="48.9">U3</text>
<text x="10.3" y="85.9">B</text>
<text x="198.3" y="85.9">B</text>
<text x="10.3" y="135.9">C</text>
<text x="35" y="137.9">1</text>
<text x="85" y="137.9">2</text>
<text x="135" y="137.9">3</text>
<text x="185" y="137.9">4</text>
<text x="198.3" y="135.9">C</text>
</g>
<g font-size="1.4">
<text x="108.1" y="28.8">+</text>
<text x="104.6" y="34.9">3.3</text>
<text x="104.6" y="32.9">GND</text>
<text x="105.6" y="30.9">ANT</text>
<text x="107.3" y="32.2">U2</text>
<text x="107.9" y="34.9">V</text>
<text x="114.9" y="35">MOSI</text>
<text x="115.5" y="30.9">GND</text>
<text x="116.6" y="33">CS</text>
<text x="104.6" y="36.9">RST</text>
<text x="104.6" y="40.9">DIO1</text>
<text x="108" y="39.1">HT-RA62</text>
<text x="114.6" y="41.1">RXEN</text>
<text x="114.9" y="37">MISO</text>
<text x="115.6" y="39">SCK</text>
<text x="122.4" y="41" transform="rotate(-90 122.4 41)">OLED</text>
<text x="124" y="41.3" transform="rotate(-90 124 41.3)">Screen</text>
<text x="100" y="46.8">J4</text>
<text x="104.6" y="44.9">DIO3</text>
<text x="110.8" y="44.1">J3 J2 J22</text>
<text x="114.7" y="43.1">BUSY</text>
<text x="115.5" y="45.1">GND</text>
<text x="124" y="43.5" transform="rotate(-90 124 43.5)">&lt;</text>
<text x="126" y="47.7" transform="rotate(-90 126 47.7)">screen</text>
<text x="99.5" y="49.4">J10</text>
<text x="99.5" y="52">J15</text>
<text x="120" y="48.2">J24</text>
<text x="126" y="52" transform="rotate(-90 126 52)">Oled</text>
<text x="127.4" y="50.1" transform="rotate(-90 127.4 50.1)">J5</text>
<text x="99.5" y="59.5">J19</text>
<text x="99.5" y="57">J18</text>
<text x="99.5" y="54.4">J17</text>
<text x="121" y="54.4">J26</text>
<text x="121" y="59.5">J28</text>
<text x="121" y="57">J27</text>
<text x="126" y="55.5" transform="rotate(-90 126 55.5)">I2C</text>
<text x="99.5" y="62.1">J20</text>
<text x="99.5" y="64.6">J21</text>
<text x="121" y="62.1">J29</text>
<text x="121" y="64.6">J30</text>
<text x="99.5" y="67.1">J35</text>
<text x="112.3" y="66.3" transform="rotate(-90 112.3 66.3)">V2.0</text>
<text x="120.3" y="71.4">J31</text>
<text x="121" y="67.1">J33</text>
<text x="98.9" y="73.6" transform="rotate(-90 98.9 73.6)">Reset</text>
<text x="100.3" y="74.2">J34</text>
<text x="110.7" y="74.9" transform="rotate(-90 110.7 74.9)">nRF52840</text>
<text x="112.3" y="74.9" transform="rotate(-90 112.3 74.9)">Nice!Nano</text>
<text x="113.9" y="74.9" transform="rotate(-90 113.9 74.9)">&amp;</text>
<text x="113.9" y="72.6" transform="rotate(-90 113.9 72.6)">promicro</text>
<text x="119" y="74.7" transform="rotate(-90 119 74.7)">SW_Push</text>
<text x="119.8" y="74.1">J32</text>
</g>
<text font-size="1.3" x="104.6" y="42.9">DIO2</text>
<g font-size="1.1">
<text x="111.8" y="35.8" transform="rotate(-90 111.8 35.8)">RA-01SH</text>
<text x="111.8" y="37.6" transform="rotate(-90 111.8 37.6)">/</text>
<text x="111.8" y="44" transform="rotate(-90 111.8 44)">HT-RA62</text>
<text x="107.6" y="54.6">ENC:SEL</text>
<text x="113.6" y="54.6">B</text>
<text x="116.3" y="54.6">A</text>
<text x="99.4" y="75.1">RST</text>
<text x="105.5" y="77.2">B+</text>
<text x="105.6" y="75.9">B+</text>
<text x="114.6" y="77">GND</text>
<text x="121.5" y="75.3">BTN</text>
</g>
<g font-size="1">
<text x="106.2" y="28.7">BAT</text>
<text x="115" y="28.7">BAT</text>
<text x="100.6" y="52.2" transform="rotate(-90 100.6 52.2)">0805</text>
<text x="100.6" y="48.7" transform="rotate(-90 100.6 48.7)">Sized</text>
<text x="108.7" y="48.4">BLE</text>
<text x="111.5" y="48.4">ANTENNA</text>
<text x="100.6" y="59.5" transform="rotate(-90 100.6 59.5)">and</text>
<text x="100.6" y="56.8" transform="rotate(-90 100.6 56.8)">Cx</text>
<text x="100.6" y="54.7" transform="rotate(-90 100.6 54.7)">are</text>
<text x="100.6" y="61.6" transform="rotate(-90 100.6 61.6)">Rx</text>
</g>
<g font-size=".8">
<text x="105" y="35">VCC</text>
<text x="105.3" y="31.6">ANT</text>
<text x="116.1" y="34.9">MOSI</text>
<text x="116.5" y="31">GND</text>
<text x="117" y="33">CS</text>
<text x="104.7" y="39.1">TXEN</text>
<text x="104.9" y="41.1">DI01</text>
<text x="116" y="41">RXEN</text>
<text x="116.2" y="37">MISO</text>
<text x="116.6" y="39.1">SCK</text>
<text x="104.8" y="45">DI03</text>
<text x="104.8" y="42.9">DI02</text>
<text x="116" y="43">BUSY</text>
<text x="116.4" y="44.5">GND</text>
<text x="106.8" y="51.4">P1.07</text>
<text x="106.8" y="52.4">(39)</text>
<text x="116.7" y="49.8" transform="rotate(-90 116.7 49.8)">P1.06</text>
<text x="117.7" y="49.8" transform="rotate(-90 117.7 49.8)">(38)</text>
<text x="113.8" y="57.7" transform="rotate(-90 113.8 57.7)">P1.02</text>
<text x="114.7" y="57.7" transform="rotate(-90 114.7 57.7)">(34)</text>
<text x="116.3" y="57.6" transform="rotate(-90 116.3 57.6)">P1.01</text>
<text x="117.3" y="57.6" transform="rotate(-90 117.3 57.6)">(33)</text>
<text x="105.2" y="65.9">BATT%</text>
<text x="116.2" y="63.4" transform="rotate(-90 116.2 63.4)">GPSEN</text>
<text x="117.1" y="63.4" transform="rotate(-90 117.1 63.4)">P0.24(24)</text>
<text x="104" y="69.6">VCC</text>
<text x="105.2" y="71">RST</text>
<text x="114.5" y="71.4">VIB(8)</text>
<text x="115.7" y="69.7">GND</text>
<text x="115.7" y="68.3">GND</text>
<text x="105.2" y="73.4">GND</text>
<text x="114.2" y="74.3">BUZ(6)</text>
<text x="114.2" y="75.2">P0.06</text>
<text x="114.5" y="72.3">P0.08</text>
</g>
<text font-size=".7" x="111" y="63.2">U3</text>
</svg>
